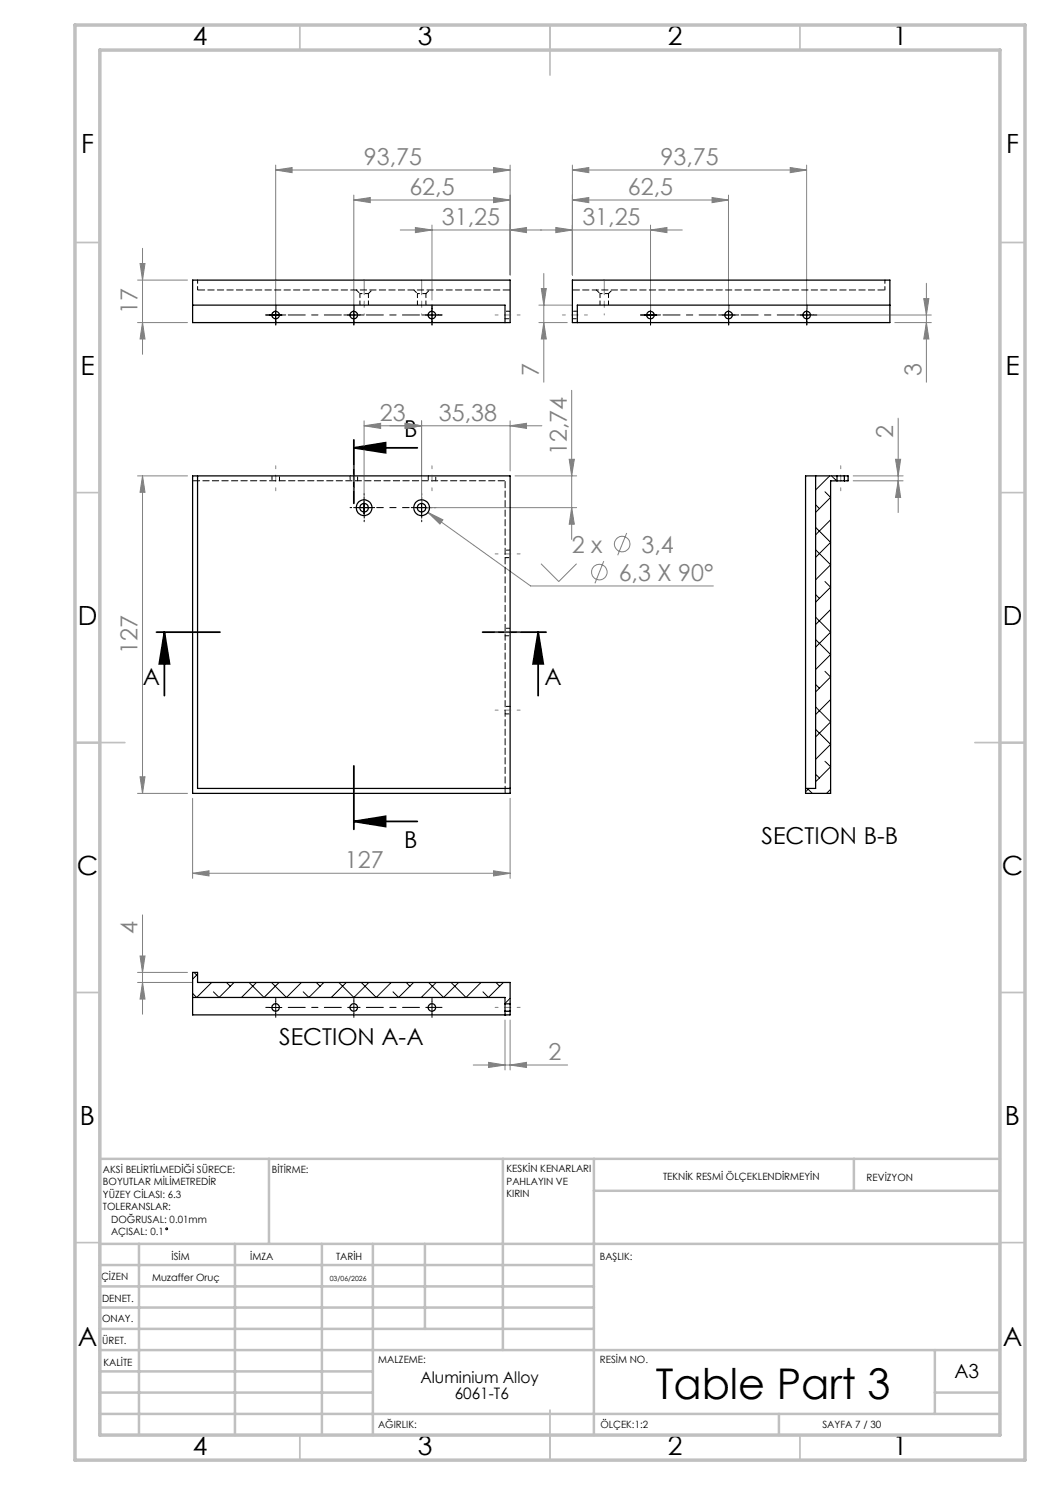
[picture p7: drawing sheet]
<svg xmlns="http://www.w3.org/2000/svg" width="210mm" height="297mm" viewBox="0 0 210 297" stroke-linecap="round" stroke-linejoin="round" font-family="sans-serif">
<g fill="none" stroke="#808080" stroke-width=".2">
<path d="M55.1 34l3.3-.5v1zM55.1 33v29M55.1 34h46.9M70.8 39v23M98.7 39.5l3.3 .5-3.3 .5zM98.7 33.5l3.3 .5-3.3 .5zM102 33v22M114.5 34l3.3-.5v1zM114.5 34h46.8M114.5 33v22M142.4 39.5l3.3 .5-3.3 .5zM145.7 39v23"/>
<path d="M158 33.5l3.3 .5-3.3 .5zM161.3 33v29M27.5 56h10M28 52.7h1l-.5 3.3zM28.5 49.7v21.2M70.8 40l3.2-.5v1zM70.8 40h31.2M80 46h56.5M83.1 45.5l3.3 .5-3.3 .5zM86.4 45v15M102 46l3.3-.5v1zM108.3 57.7h1l-.5 3.3z"/>
<path d="M108.8 54.7v21.7M111.2 45.5l3.3 .5-3.3 .5zM114.5 40l3.3-.5v1zM114.5 40h31.2M130.1 46l3.3-.5v1zM130.1 45v17M184.7 59.7h1.1l-.5 3.3zM185.3 56.7v19.7M27.5 64.5h10M28.5 64.5l.5 3.3h-1zM107.8 64.5h5.7M107.8 61h6.7"/>
<path d="M108.8 64.5l.5 3.3h-1zM114.3 78.1v29.8M162.3 63h24M179 64.5h7.3M185.3 64.5l.5 3.3h-1.1zM27.5 95.2h10M28.5 95.2l.5 3.3h-1zM28.5 95.2v63.5M72.8 85.2l3.3-.5v1zM72.8 84.2v16.3M81 84.7l3.3 .5-3.3 .5zM84.3 84.2v16.3"/>
<path d="M102 85.2l3.3-.5v1zM102 84.2v10M103 95.2h12.3M108.4 85.2h-35.6M113.8 91.9h1.1l-.6 3.3zM170.6 95.2h10M170.6 96.2h10M179.1 91.9h1l-.5 3.3zM179.6 96.2l.5 3.3h-1zM179.6 83.6v18.9M85.3 101.5h30M85.6 102.5l3 1.5-.6 .8z"/>
<path d="M85.6 102.5l20.5 14.7h36.6M108.2 112.7l3.6 3.6 3.5-3.6M114.3 101.5l.6 3.3h-1.1zM120.8 112.2l-1.8 4.5M125.3 106.6l-1.8 4.5M27.5 158.7h10M28 155.4h1l-.5 3.3zM38.5 159.7v16M102 159.7v16M38.5 174.7l3.3-.5v1zM38.5 174.7h63.5M98.7 174.2l3.3 .5-3.3 .5z"/>
<path d="M27.5 196.5h11M27.5 194.5h10M28 191.2h1l-.5 3.3zM28.5 183v19.8M28.5 196.5l.5 3.3h-1zM94.7 213h18.8M97.7 212.5l3.3 .5-3.3 .5zM101 204v10M102 213l3.3-.5v1zM102 204v10"/>
<circle cx="119.9" cy="114.4" r="1.55"/>
<circle cx="124.5" cy="108.8" r="1.55"/>
</g>
<g fill="none" stroke="#000" stroke-width=".2">
<path d="M53.9 63h2.5M55.1 61.8v2.5M69.5 63h2.5M70.8 61.8v2.5M85.1 63h2.5M86.4 61.8v2.5M128.8 63h2.5M130.1 61.8v2.5M144.5 63h2.5M145.7 61.8v2.5M160.1 63h2.5M161.3 61.8v2.5"/>
<path d="M71.6 101.5h2.5M72.8 100.3v2.5M83.1 101.5h2.5M84.3 100.3v2.5M53.9 201.5h2.5M55.1 200.2v2.5"/>
<circle cx="33.3" cy="245.8" r=".19"/>
</g>
<path d="M70.8 89.6l6.3-1.1v2.1zM70.8 89.6h12.7M70.8 88v12.7M31.3 126.4h12.7M32.9 126.4l1 6.4h-2zM32.9 126.4v12.7M96.5 126.4h12.7M107.6 126.4l1.1 6.4h-2.1zM107.6 126.4v12.7M70.8 153.2v12.7M70.8 164.3l6.3-1v2zM70.8 164.3h12.7" fill="none" stroke="#000" stroke-width=".35"/>
<g fill="none" stroke="#000" stroke-width=".2" stroke-dasharray="15.2 1.3 1.3 1.3">
<path d="M53.9 63h-.8M55.1 61.7v-.7M55.1 64.2v.8M56.4 63h.7M69.5 63h-.7M70.8 61.7v-.7M70.8 64.2v.8M70.8 63v-1.3M70.8 63h-1.3M70.8 63v1.2M70.8 63h1.2M72 63h.8"/>
<path d="M85.1 63h-.7M86.4 61.7v-.7M86.4 64.2v.8M86.4 63v-1.3M86.4 63h-1.3M86.4 63v1.2M86.4 63h1.2M87.6 63h.8M128.9 63h-.8M130.1 61.7v-.7M130.1 64.2v.8M131.4 63h.7"/>
<path d="M144.5 63h-.8M145.7 61.7v-.7M145.7 64.2v.8M145.7 63v-1.3M145.7 63h-1.2M145.7 63v1.2M145.7 63h1.3M147 63h.7M160.1 63h-.7M161.4 61.7v-.7M161.4 64.2v.8M161.4 63v-1.3"/>
<path d="M161.4 63h-1.3M161.4 63v1.2M161.4 63h1.2M162.6 63h.8M72.8 99v-.3M84.3 99v-.3M70.3 101.5h-.3M71.6 101.5h-.9M72.8 100.3v-.9M72.8 102.8v.8M72.8 104v.3M74.1 101.5h.8"/>
<path d="M83.1 101.5h-.9M84.3 100.3v-.9M84.3 102.8v.8M84.3 101.5v-1.2M84.3 101.5h-1.2M84.3 101.5v1.3M84.3 101.5h1.3M84.3 104v.3M85.6 101.5h.8M86.8 101.5h.4M53.9 201.5h-.8M55.1 200.2v-.7"/>
<path d="M55.1 202.7v.8M70.8 201.5v-1.3M70.8 201.5h-1.3M70.8 201.5v1.2M70.8 201.5h1.2M70.8 200.2v-.7M70.8 202.7v.8M86.4 201.5v-1.3M86.4 201.5h-1.3M86.4 201.5v1.2M86.4 201.5h1.2M86.4 200.2v-.7"/>
<path d="M86.4 202.7v.8M87.6 201.5h.8"/>
</g>
<path d="M75.3 101.5h6.5" fill="none" stroke="#000" stroke-width=".2" stroke-dasharray="15.2 1.3 1.3 1.3" stroke-dashoffset="13.9"/>
<path d="M57.6 63h10.7M73.3 63h10.6M132.6 63h10.6M148.2 63h10.7M57.6 201.5h10.7M73.3 201.5h10.6" fill="none" stroke="#000" stroke-width=".2" stroke-dasharray="15.2 1.3 1.3 1.3" stroke-dashoffset="11.8"/>
<path d="M99 63h5M117.5 63h-5M55.1 98.2v-5M70.8 98.2v-5M86.4 98.2v-5M168.1 98.2v-5M99 110.8h5M99 126.4h5M99 142h5M99 201.5h5" fill="none" stroke="#808080" stroke-width=".2" stroke-dasharray="15.2 1.3 1.3 1.3" stroke-dashoffset="14.6"/>
<path d="M72.8 63v-4.3M84.3 63v-4.3M120.9 63v-4.3" fill="none" stroke="#808080" stroke-width=".2" stroke-dasharray="15.2 1.3 1.3 1.3" stroke-dashoffset="15"/>
<path d="M72.8 56v2.7M84.3 56v2.7M120.9 56v2.7" fill="none" stroke="#808080" stroke-width=".2" stroke-dasharray="15.2 1.3 1.3 1.3"/>
<g fill="none" stroke="#c0c0c0" stroke-width=".35">
<path d="M60 5v5M110 5v10M160 5v5M15 48.5h5M200 48.5h5M15 98.5h5M200 98.5h5M15 148.5h10M195 148.5h10M15 198.5h5M200 198.5h5M15 248.5h5"/>
<path d="M200 248.5h5M60 287v5M110 282v10M160 287v5"/>
</g>
<g fill="none" stroke="#c0c0c0" stroke-width=".5">
<path d="M53.8 231.8v17M100.6 231.8v38.2M118.8 231.8v55.2M118.8 238.2h81.2M170.8 231.8v6.4M200 231.8h-180v55.2M20 248.8h180M20 257.3h98.8M20 253h98.8M27.8 248.8v38.2M47 248.8v38.2M64.4 248.8v38.2"/>
<path d="M74.6 248.8v38.2M85 248.8v17M20 265.8h98.8M20 261.5h98.8M20 278.5h54.6M20 274.3h54.6M20 270h180M187 278.5h13M187 270v12.8M20 282.8h180M155.8 282.8v4.2"/>
</g>
<path d="M15 5h190v287h-190zM20 10h180v277h-180z" fill="none" stroke="#c0c0c0" stroke-width=".7"/>
<g fill="#000">
<path d="M70.8 89.6l6.3-1.1v2.1zM70.8 164.3l6.3-1v2z"/>
<path d="M107.6 126.4l1.1 6.4h-2.1zM32.9 126.4l1 6.4h-2z"/>
</g>
<g fill="#808080">
<path d="M102 46l3.3-.5v1zM83.1 45.5l3.3 .5-3.3 .5z"/>
<path d="M70.8 40l3.2-.5v1zM98.7 39.5l3.3 .5-3.3 .5zM55.1 34l3.3-.5v1zM98.7 33.5l3.3 .5-3.3 .5zM111.2 45.5l3.3 .5-3.3 .5zM130.1 46l3.3-.5v1zM114.5 40l3.3-.5v1zM142.4 39.5l3.3 .5-3.3 .5zM114.5 34l3.3-.5v1zM158 33.5l3.3 .5-3.3 .5zM85.6 102.5l2.4 2.3 .6-.8z"/>
<path d="M38.5 174.7l3.3-.5v1zM98.7 174.2l3.3 .5-3.3 .5z"/>
<path d="M72.8 85.2l3.3-.5v1zM81 84.7l3.3 .5-3.3 .5z"/>
<path d="M102 85.2l3.3-.5v1zM81 84.7l3.3 .5-3.3 .5z"/>
<path d="M28.5 64.5l.5 3.3h-1zM28 52.7h1l-.5 3.3z"/>
<path d="M28.5 196.5l.5 3.3h-1zM28 191.2h1l-.5 3.3z"/>
<path d="M114.3 101.5l.6 3.3h-1.1zM113.8 91.9h1.1l-.6 3.3z"/>
<path d="M108.3 57.7h1l-.5 3.3zM108.8 64.5l.5 3.3h-1zM184.7 59.7h1.1l-.5 3.3zM185.3 64.5l.5 3.3h-1.1z"/>
<path d="M28.5 95.2l.5 3.3h-1zM28 155.4h1l-.5 3.3z"/>
<path d="M179.1 91.9h1l-.5 3.3zM179.6 96.2l.5 3.3h-1z"/>
<path d="M97.7 212.5l3.3 .5-3.3 .5zM102 213l3.3-.5v1z"/>
</g>
<g fill="none" stroke="#000" stroke-width=".25">
<path d="M38.5 56h63.5v8.5h-63.5zM114.5 56h63.5v8.5h-63.5zM38.5 61h62.5v3.5M178 61h-62.5v3.5M38.5 95.2h63.5v63.5h-63.5zM39.5 95.2v62.5h62.5M163.1 95.2v62.5h-2M167.4 96.2h1.5M167.4 95.2h1.5M167.4 95.2h-6.3v63.5h5v-62.5h1.3M167.4 95.2v1M168.9 95.2h.7v1h-.7"/>
<path d="M168.9 95.2v1M38.5 199.5h62.5v1.3M101 200.8v1.4M101 202.2v.8M101 200.8h1M101 202.2h1M102 200.8v1.4M102 200.8v-4.3h-62.5v-2h-1v8.5h63.5v-.8"/>
<circle cx="55.1" cy="63" r=".74"/>
<circle cx="70.7" cy="63" r=".75"/>
<circle cx="86.4" cy="63" r=".75"/>
<circle cx="130.1" cy="63" r=".75"/>
<circle cx="145.7" cy="63" r=".75"/>
<circle cx="161.3" cy="63" r=".75"/>
<circle cx="72.8" cy="101.5" r=".85"/>
<circle cx="72.8" cy="101.5" r="1.58"/>
<circle cx="84.3" cy="101.5" r=".85"/>
<circle cx="84.3" cy="101.5" r="1.58"/>
<circle cx="55.1" cy="201.5" r=".74"/>
<circle cx="70.7" cy="201.5" r=".75"/>
<circle cx="86.4" cy="201.5" r=".75"/>
</g>
<path d="M102 58h-62.5M177 58h-62.5M101 96.2h-62.5M101 158.7v-62.5" fill="none" stroke="#000" stroke-width=".2" stroke-dasharray="1.3 .6" stroke-dashoffset="-.1"/>
<path d="M39.5 56v2M177 56v2" fill="none" stroke="#000" stroke-width=".2" stroke-dasharray="1.3 .6" stroke-dashoffset=".6"/>
<path d="M72 58.7h1.7M83.5 58.7h1.7M120 58.7h1.7" fill="none" stroke="#000" stroke-width=".2" stroke-dasharray="1.3 .6" stroke-dashoffset=".8"/>
<g fill="none" stroke="#000" stroke-width=".2" stroke-dasharray="1.3 .6" stroke-dashoffset=".5">
<path d="M71.3 58l.7 .7M72 58.7v2.3M73.7 58.7l.7-.7M82.8 58l.7 .7M83.5 58.7v2.3M85.2 58.7l.7-.7M119.3 58l.7 .7M120 58.7v2.3M121.7 58.7l.7-.7M73.7 61v-2.3M85.2 61v-2.3M101 63.7h1"/>
<path d="M102 62.2h-1M114.5 63.7h1M115.5 62.2h-1M121.7 61v-2.3M54.4 95.2v1M55.9 96.2v-1M70 95.2v1M71.5 96.2v-1M85.6 95.2v1M87.1 96.2v-1M101 111.5h1M102 110h-1"/>
<path d="M101 127.2h1M102 125.7h-1M101 142.8h1M102 141.3h-1"/>
</g>
<g fill="none" stroke="#000" stroke-width=".2">
<path d="M165 98.4l1.1 1.1-3 3M165.9 95.2l-2.8 2.8M166.3 95.2l1 1M169.6 96l-.2 .2M163.1 105.5l3 3-3 3M163.1 110l3 3-3 3M163.1 118.9l.8 .8M163.1 101l.8 .7M165 116.3l1.1 1.1-3 3M166.1 104l-3 3M163.1 123.4l3 3-3 3M163.1 127.9l3 3-3 3"/>
<path d="M163.1 136.9l.8 .8M165 134.3l1.1 1.1-3 3M166.1 121.9l-3 3M166.1 139.9l-3 3M161.5 157.7l1 1M161.8 157.7l-.7 .7M163.1 141.4l3 3-3 3M163.1 145.9l3 3-3 3M163.1 154.9l.8 .7M165 152.3l1.1 1-3 3M166.1 157.9l-.8 .8M38.8 194.5l.5 .5"/>
<path d="M39.5 194.8l-1 1M42.3 196.5l-3 3-.8-.8M45.3 196.5l.8 .8M46.8 196.5l-3 3-1.1-1.1M49.8 196.5l3 3 3-3M51.3 196.5l-3 3M54.3 196.5l3 3 3-3M63.3 196.5l.7 .8M64.8 196.5l-3 3-1.2-1.1M67.8 196.5l3 3 3-3M69.3 196.5l-3 3M72.2 196.5l3 3 3-3"/>
<path d="M81.2 196.5l.8 .8M82.7 196.5l-3 3-1.1-1.1M85.7 196.5l3 3 3-3M87.2 196.5l-3 3M90.2 196.5l3 3 3-3M99.2 196.5l.7 .8M100.7 196.5l-3 3-1.1-1.1M102 199.7l-1 1M101 202.8l.2 .2"/>
</g>
<text font-size="8.5" x="131.2" y="279.7">Table Part 3</text>
<g font-size="5.3">
<text x="38.5" y="8.9">4</text>
<text x="83.5" y="8.9">3</text>
<text x="133.6" y="8.9">2</text>
<text x="178.6" y="8.9">1</text>
<text x="16.2" y="30.7">F</text>
<text x="201.2" y="30.7">F</text>
<text x="16.1" y="74.9">E</text>
<text x="201.1" y="74.9">E</text>
<text x="15.5" y="124.9">D</text>
<text x="200.5" y="124.9">D</text>
<text x="15.4" y="174.9">C</text>
<text x="200.4" y="174.9">C</text>
<text x="16" y="224.9">B</text>
<text x="201" y="224.9">B</text>
<text x="15.5" y="269.2">A</text>
<text x="200.5" y="269.2">A</text>
<text x="38.5" y="290.9">4</text>
<text x="83.5" y="290.9">3</text>
<text x="133.6" y="290.9">2</text>
<text x="178.6" y="290.9">1</text>
</g>
<g font-size="4.7" fill="#808080">
<text x="72.8" y="33">93,75</text>
<text x="132.1" y="33">93,75</text>
<text x="81.9" y="39">62,5</text>
<text x="125.6" y="39">62,5</text>
<text x="88.4" y="45">31,25</text>
<text x="116.5" y="45">31,25</text>
<text x="27.5" y="62.8" transform="rotate(-90 27.5 62.8)">17</text>
<text x="107.8" y="75.1" transform="rotate(-90 107.8 75.1)">7</text>
<text x="184.3" y="75.1" transform="rotate(-90 184.3 75.1)">3</text>
<text x="76" y="84.1">23</text>
<text x="87.8" y="84.1">35,38</text>
<text x="178.6" y="87.5" transform="rotate(-90 178.6 87.5)">2</text>
<text x="113.3" y="91" transform="rotate(-90 113.3 91)">12,74</text>
<text x="114.3" y="110.5">2 x</text>
<text x="128.3" y="110.5">3,4</text>
<text x="123.7" y="116.1">6,3 X 90°</text>
<text x="27.5" y="130.8" transform="rotate(-90 27.5 130.8)">127</text>
<text x="69" y="173.6">127</text>
<text x="27.5" y="186.8" transform="rotate(-90 27.5 186.8)">4</text>
<text x="109.7" y="212">2</text>
</g>
<g font-size="4.7">
<text x="80.8" y="87.5">B</text>
<text x="28.6" y="137.1">A</text>
<text x="108.9" y="137.1">A</text>
<text x="80.8" y="169.6">B</text>
<text x="152.3" y="168.7">SECTION B-B</text>
<text x="55.8" y="209.1">SECTION A-A</text>
</g>
<text font-size="3.9" x="190.9" y="275.5">A3</text>
<g font-size="3.2">
<text x="84.1" y="276.7">Aluminium Alloy</text>
<text x="90.9" y="279.8">6061-T6</text>
</g>
<g font-size="2">
<text x="20.6" y="234.6">AKSİ BELİRTİLMEDİĞİ SÜRECE:</text>
<text x="20.6" y="237.1">BOYUTLAR MİLİMETREDİR</text>
<text x="20.6" y="239.6">YÜZEY CİLASI: 6.3</text>
<text x="54.4" y="234.6">BİTİRME:</text>
<text x="101.3" y="234.5">KESKİN KENARLARI</text>
<text x="101.3" y="237">PAHLAYIN VE</text>
<text x="101.3" y="239.5">KIRIN</text>
<text x="132.6" y="236">TEKNİK RESMİ ÖLÇEKLENDİRMEYİN</text>
<text x="173.3" y="236.2">REVİZYON</text>
<text x="20.6" y="242.1">TOLERANSLAR:</text>
<text x="22.2" y="244.6">DOĞRUSAL: 0.01mm</text>
<text x="22.2" y="247.1">AÇISAL: 0.1</text>
<text x="34.3" y="252">İSİM</text>
<text x="50" y="251.9">İMZA</text>
<text x="67.2" y="251.9">TARİH</text>
<text x="120" y="251.9">BAŞLIK:</text>
<text x="20.2" y="256.1">ÇİZEN</text>
<text x="30.4" y="256.1">Muzaffer Oruç</text>
<text x="20.4" y="260.3">DENET.</text>
<text x="20.4" y="264.4">ONAY.</text>
<text x="20.5" y="268.8">ÜRET.</text>
<text x="20.7" y="273.1">KALİTE</text>
<text x="75.6" y="272.5">MALZEME:</text>
<text x="120" y="272.5">RESİM NO.</text>
<text x="75.6" y="285.5">AĞIRLIK:</text>
<text x="120.1" y="285.6">ÖLÇEK:1:2</text>
<text x="164.5" y="285.6">SAYFA 7 / 30</text>
</g>
<text font-size="1.4" x="66" y="256.1">03/06/2026</text>
</svg>
